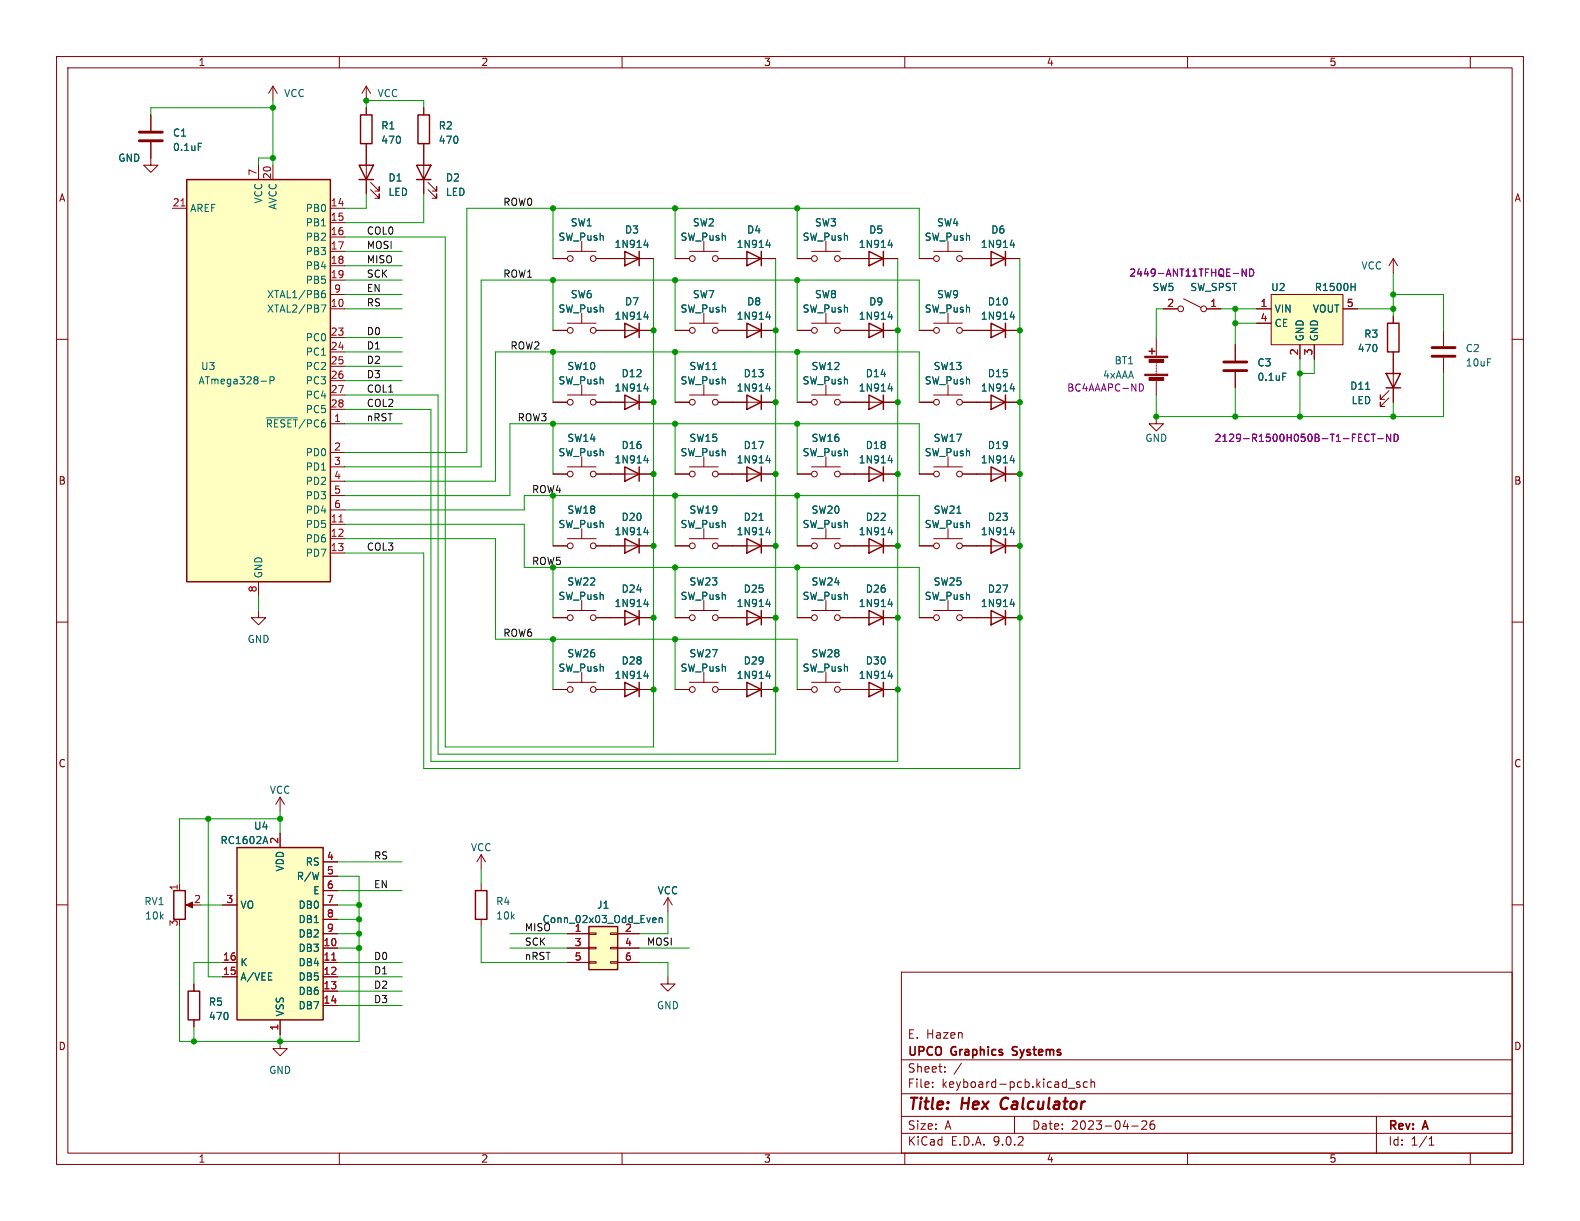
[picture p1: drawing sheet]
<svg xmlns="http://www.w3.org/2000/svg" width="279mm" height="216mm" viewBox="0 0 279 216" stroke-linecap="round" stroke-linejoin="round" font-family="sans-serif">
<g fill="none" stroke="#840000" stroke-width=".18">
<path d="M10 10h259.4v195.9h-259.4zM12 12h255.4v191.9h-255.4zM60 10v2M110 10v2M160 10v2M210 10v2M260 10v2M10 60h2M218.4 61v2.8M218.4 65.8v2.8M245.6 70.4l-1.5 1.5v-.8v.8h.8M245.6 69.1l-1.5 1.5v-.7v.7h.8"/>
<path d="M246.4 63.5v7.6M267.4 60h2M129.5 83.8h7.7M129.5 96.5h7.7M141 83.8h2.5M141 96.5h2.5M143.5 82.6h5.1M143.5 95.3h5.1M146 80.8v1.8M146 93.5v1.8M148.6 83.8h10.1M148.6 96.5h10.1"/>
<path d="M162.6 83.8h2.5M162.6 96.5h2.5M165.1 82.6h5.1M165.1 95.3h5.1M167.6 80.8v1.8M167.6 93.5v1.8M170.2 83.8h10.1M170.2 96.5h10.1M10 110h2M97.8 109.2h2.5M100.3 108h5.1M102.9 106.2v1.8"/>
<path d="M102.9 118.9v1.8M105.4 109.2h10.2M129.5 109.2h7.7M141 109.2h2.5M143.5 108h5.1M146 106.2v1.8M148.6 109.2h10.1M162.6 109.2h2.5M165.1 108h5.1M167.6 106.2v1.8M170.2 109.2h10.1M267.4 110h2"/>
<path d="M97.8 121.9h2.5M100.3 120.7h5.1M105.4 121.9h2.5M49.5 141l-.7 1.2M49.5 141l.8 1.2M49.5 141v2.5M10 160h2M159.4 171.9h108v32h-108zM267.4 160h2M159.4 197.4h108M159.4 193.4h108M159.4 187.4h108"/>
<path d="M164.9 192.1v.2M164.9 191.4v.1M167.1 189.4v.2M167.1 188.7v.1M170 188l-1.3 1.9M179.4 197.4v3M188.9 192.4h1.2M190.9 191.4l-.3-.1-.2 .2v.2l.5 .2v.3h-.5M192.3 191.4l-.4-.1-.3 .3v.4l.1 .2h.6M192.9 191.4l.2-.1 .4 .1 .1 .9M192.9 190.8v1.5M200.1 199.1h1.2"/>
<path d="M201.9 198.3l.6-.1 .2 .1 .1 .3-.9 1.1h.9M204.1 198.2a.59 .59 0 0 0-.7 .6v.6l.1 .2 .4 .1 .2-.2 .1-.5-.1-.2h-.5l-.2 .2M243.4 197.4v6.5M60 203.9v2M110 203.9v2M159.4 200.4h108M160 203.9v2M210 203.9v2M252.7 202.5h.9M252.7 201.4l.4-.4v1.5M260 203.9v2"/>
<circle cx="144" cy="83.8" r=".51"/>
<circle cx="144" cy="96.5" r=".51"/>
<circle cx="148.1" cy="83.8" r=".51"/>
<circle cx="148.1" cy="96.5" r=".51"/>
<circle cx="165.6" cy="83.8" r=".51"/>
<circle cx="165.6" cy="96.5" r=".51"/>
<circle cx="169.7" cy="83.8" r=".51"/>
<circle cx="169.7" cy="96.5" r=".51"/>
<circle cx="100.8" cy="109.2" r=".51"/>
<circle cx="104.9" cy="109.2" r=".51"/>
<circle cx="144" cy="109.2" r=".51"/>
<circle cx="148.1" cy="109.2" r=".51"/>
<circle cx="165.6" cy="109.2" r=".51"/>
<circle cx="169.7" cy="109.2" r=".51"/>
<circle cx="100.8" cy="121.9" r=".51"/>
<circle cx="104.9" cy="121.9" r=".51"/>
</g>
<path d="M177.2 194.4a1.27 1.27 0 0 0 0 1.6" fill="none" stroke="#840000" stroke-width=".4"/>
<path d="M179 186.5l.2 .1M179.1 185.2v.4" fill="none" stroke="#840000" stroke-width=".3"/>
<g fill="none" stroke="#840000" stroke-width=".25">
<path d="M245.1 66h2.5l-1.2 2.6zM245.1 68.6h2.5M132.1 95.3l2.5 1.2-2.5 1.3zM132.1 82.6l2.5 1.2-2.5 1.3zM134.6 82.6v2.5M134.6 95.3v2.5M153.7 95.3l2.5 1.2-2.5 1.3zM153.7 82.6l2.5 1.2-2.5 1.3zM156.2 82.6v2.5M156.2 95.3v2.5M175.3 82.6l2.5 1.2-2.5 1.3zM175.3 95.3l2.5 1.2-2.5 1.3z"/>
<path d="M177.8 82.6v2.5M177.8 95.3v2.5M110.5 108l2.5 1.2-2.5 1.3zM113 108v2.5M132.1 108l2.5 1.2-2.5 1.3zM134.6 108v2.5M153.7 108l2.5 1.2-2.5 1.3zM156.2 108v2.5M175.3 108l2.5 1.2-2.5 1.3zM177.8 108v2.5"/>
</g>
<g fill="none" stroke="#006464" stroke-width=".18">
<path d="M226.8 66h.6M241.5 68.8h.7M134.2 92h.8M135.5 94.1h.8M135.5 81.4h.8M136.1 81v.9M136.1 93.7v.9M157.1 94.1h.7M157.1 81.4h.7M157.7 81v.9M157.7 93.7v.9M178.6 94.1h.8"/>
<path d="M178.6 81.4h.8M179.3 81v.9M179.3 93.7v.9M113.9 106.8h.8M114.5 106.4v.9M135.5 106.8h.8M136.1 106.4v.9M157.1 106.8h.7M157.7 106.4v.9M178.6 106.8h.8M179.3 106.4v.9"/>
</g>
<path d="M216.4 64h4.1M216.4 65.5h4.1" fill="none" stroke="#840000" stroke-width=".51"/>
<path d="M224.8 52.1h12.7v8.9h-12.7z" fill="#ffffc2"/>
<g fill="none" stroke="#840000" stroke-width=".18">
<path d="M64.8 19.1v1.2M64.8 25.4v1.3M97.8 58.4h2.5M97.8 45.7h2.5M100.3 57.2h5.1M100.3 44.5h5.1M102.9 42.7v1.8M102.9 55.4v1.8M105.4 58.4h10.2M105.4 45.7h10.2M222.2 54.6h2.6M222.2 57.2h2.6"/>
<path d="M224.8 52.1h12.7v8.9h-12.7zM237.5 54.6h2.5M246.4 45.7v2.6M246.4 55.9v1.3M246.4 45.7l.7 1.3M246.4 45.7l-.8 1.3M255.3 58.4v2.8M97.8 71.1h2.5M100.3 69.9h5.1M102.9 68.1v1.8M105.4 71.1h10.2M141 71.1h2.5"/>
<path d="M143.5 69.9h5.1M146 68.1v1.8M148.6 71.1h2.5M229.9 61v2.5M232.4 61v2.5M246.4 62.2v1.3M255.3 63.2v2.8M97.8 96.5h2.5M97.8 83.8h2.5M100.3 95.3h5.1M100.3 82.6h5.1M102.9 80.8v1.8"/>
<path d="M102.9 93.5v1.8M105.4 96.5h10.2M105.4 83.8h10.2M119.4 109.2h2.5M121.9 108h5.1M124.5 106.2v1.8M124.5 118.9v1.8M127 109.2h2.5M146 118.9v1.8M119.4 121.9h2.5M121.9 120.7h5.1M127 121.9h10.2"/>
<path d="M141 121.9h2.5M143.5 120.7h5.1M148.6 121.9h10.1M31.7 156.2v1.3M33.3 160h1"/>
<circle cx="100.8" cy="45.7" r=".51"/>
<circle cx="100.8" cy="58.4" r=".51"/>
<circle cx="104.9" cy="58.4" r=".51"/>
<circle cx="104.9" cy="45.7" r=".51"/>
<circle cx="100.8" cy="71.1" r=".51"/>
<circle cx="104.9" cy="71.1" r=".51"/>
<circle cx="144" cy="71.1" r=".51"/>
<circle cx="148.1" cy="71.1" r=".51"/>
<circle cx="100.8" cy="96.5" r=".51"/>
<circle cx="100.8" cy="83.8" r=".51"/>
<circle cx="104.9" cy="83.8" r=".51"/>
<circle cx="104.9" cy="96.5" r=".51"/>
<circle cx="122.4" cy="109.2" r=".51"/>
<circle cx="126.5" cy="109.2" r=".51"/>
<circle cx="122.4" cy="121.9" r=".51"/>
<circle cx="126.5" cy="121.9" r=".51"/>
<circle cx="144" cy="121.9" r=".51"/>
<circle cx="148.1" cy="121.9" r=".51"/>
</g>
<g fill="none" stroke="#006464" stroke-width=".18">
<path d="M113.9 56h.8M113.9 43.3h.8M114.5 42.9v.9M114.5 55.6v.9M238.9 50.7h.7M239.6 50.1v1.3M113.9 68.7h.8M114.5 68.3v.9M113.9 94.1h.8M113.9 81.4h.8M114.5 81v.9M114.5 93.7v.9"/>
<path d="M135.5 119.5h.8M136.1 119.1v.9M157.1 119.5h.7M157.7 119.1v.9"/>
</g>
<path d="M241.3 77.5l.3 .5h.3l.2-.1M242.1 76.9l-.2-.1h-.3l-.3 .5M242.5 76.8h.7M242.8 76.8v1.2M243.6 77.6h1M245.9 76.8v1.2l-.7-1.2v1.2M246.5 76.8a.64 .64 0 0 1 .8 .6 .64 .64 0 0 1-.8 .6z" fill="none" stroke="#840084" stroke-width=".18"/>
<g fill="none" stroke="#840000" stroke-width=".25">
<path d="M63.8 20.3h2v5.1h-2zM110.5 57.2l2.5 1.2-2.5 1.3zM110.5 44.5l2.5 1.2-2.5 1.3zM113 44.5v2.5M113 57.2v2.5M245.4 57.2h2v5h-2zM110.5 69.9l2.5 1.2-2.5 1.3zM113 69.9v2.5M110.5 95.3l2.5 1.2-2.5 1.3zM110.5 82.6l2.5 1.2-2.5 1.3zM113 82.6v2.5M113 95.3v2.5"/>
<path d="M132.1 120.7l2.5 1.2-2.5 1.3zM134.6 120.7v2.5M153.7 120.7l2.5 1.2-2.5 1.3zM156.2 120.7v2.5M30.7 157.5h2.1v5.1h-2.1z"/>
</g>
<path d="M253.2 61.5h4.1M253.2 63h4.1" fill="none" stroke="#840000" stroke-width=".51"/>
<path d="M32.9 160l1.1-.5v1z" fill="#840000" stroke="#840000" stroke-width=".18"/>
<path d="M41.9 149.9h15.2v30.4h-15.2z" fill="#ffffc2"/>
<path d="M63.5 29.2h2.5l-1.2 2.6zM63.5 31.8h2.5M73.7 29.2h2.5l-1.3 2.6zM73.7 31.8h2.5M73.9 20.3h2v5.1h-2zM41.9 149.9h15.2v30.4h-15.2zM33.3 175.3h2v5h-2z" fill="none" stroke="#840000" stroke-width=".25"/>
<g fill="none" stroke="#840000" stroke-width=".18">
<path d="M48.3 15.2l-.8 1.3M48.3 15.2l.7 1.3M48.3 15.2v2.6M64.8 15.2v2.6M64.8 15.2l-.8 1.3M64.8 15.2l.7 1.3M74.9 19.1v1.2M26.7 25.1v4.1h1.2l-1.2 1.3-1.3-1.3h1.3M26.7 20.3v2.8M64.8 26.7v7.6M65.5 33.5l1.6 1.6v-.8v.8h-.8M65.5 32.3l1.6 1.5v-.8v.8h-.8"/>
<path d="M74.9 25.4v8.9M75.7 33.5l1.5 1.6v-.8v.8h-.7M75.7 32.3l1.5 1.5v-.8v.8h-.7M49.5 147.3v2.6M57.1 152.4h2.6M57.1 154.9h2.6M57.1 157.5h2.6M118.1 158.8l-.8 1.2M118.1 158.8l.8 1.2M118.1 158.8v2.5M34.3 174v1.3M39.4 160h2.5"/>
<path d="M39.4 170.2h2.5M39.4 172.7h2.5M57.1 160h2.6M57.1 162.6h2.6M57.1 165.1h2.6M57.1 167.6h2.6M57.1 170.2h2.6M57.1 172.7h2.6M57.1 175.3h2.6M57.1 177.8h2.6M34.3 180.3v1.3M49.5 184.2v1.2h1.3l-1.3 1.3-1.2-1.3h1.2"/>
<path d="M49.5 180.3v2.6"/>
</g>
<path d="M58.7 169.8h.7" fill="none" stroke="#a90000" stroke-width=".18"/>
<path d="M35.1 25.3h.6M46.6 148.8h.6M46.9 147.9l.4 1.3" fill="none" stroke="#006464" stroke-width=".18"/>
<path d="M24.6 23.4h4.1M24.6 24.9h4.1" fill="none" stroke="#840000" stroke-width=".51"/>
<path d="M33 31.8h25.4v71.1h-25.4z" fill="#ffffc2"/>
<path d="M33 31.8h25.4v71.1h-25.4zM84.1 157.5h2v5.1h-2z" fill="none" stroke="#840000" stroke-width=".25"/>
<g fill="none" stroke="#840000" stroke-width=".18">
<path d="M30.5 36.8h2.5M45.7 29.2v2.6M48.3 29.2v2.6M58.4 36.8h2.6M58.4 39.4h2.6M58.4 41.9h2.6M58.4 44.5h2.6M58.4 47h2.6M58.4 49.5h2.6M58.4 52.1h2.6M58.4 54.6h2.6M58.4 59.7h2.6"/>
<path d="M58.4 62.2h2.6M58.4 64.8h2.6M58.4 67.3h2.6M58.4 69.9h2.6M58.4 72.4h2.6M58.4 74.9h2.6M58.4 80h2.6M58.4 82.6h2.6M58.4 85.1h2.6M58.4 87.6h2.6M58.4 90.2h2.6M58.4 92.7h2.6"/>
<path d="M58.4 95.3h2.6M58.4 97.8h2.6M45.7 108v1.2h1.3l-1.3 1.3-1.3-1.3h1.3M45.7 102.9v2.5M85.1 156.2v1.3M85.1 162.6v1.2M118.1 172.7v1.3h1.3l-1.3 1.3-1.3-1.3h1.3"/>
</g>
<path d="M32 36.4h.7M59.9 92.3h.8" fill="none" stroke="#a90000" stroke-width=".18"/>
<path d="M56.8 53.9h.8l-.5 1.3M56.9 52l.4-.1 .3 .2-.2 .5h-.3l-.2-.1M57.4 51.4h-.3l-.2 .3M46.2 67.4h.9M47.1 73.9h5.5M47.7 67.3l.7-.1 .1-.2-.1-.3-.7-.1v1.3" fill="none" stroke="#006464" stroke-width=".18"/>
<path d="M104.1 163.8h5.1v7.7h-5.1z" fill="#ffffc2"/>
<g fill="none" stroke="#840000" stroke-width=".25">
<path d="M132.1 44.5l2.5 1.2-2.5 1.3zM132.1 57.2l2.5 1.2-2.5 1.3zM134.6 44.5v2.5M134.6 57.2v2.5M153.7 57.2l2.5 1.2-2.5 1.3zM153.7 44.5l2.5 1.2-2.5 1.3zM156.2 44.5v2.5M156.2 57.2v2.5M175.3 44.5l2.5 1.2-2.5 1.3zM175.3 57.2l2.5 1.2-2.5 1.3zM177.8 44.5v2.5M177.8 57.2v2.5"/>
<path d="M132.1 69.9l2.5 1.2-2.5 1.3zM134.6 69.9v2.5M153.7 69.9l2.5 1.2-2.5 1.3zM156.2 69.9v2.5M175.3 69.9l2.5 1.2-2.5 1.3zM177.8 69.9v2.5M203.2 62.1h1M203.7 61.6v1M110.5 120.7l2.5 1.2-2.5 1.3zM113 120.7v2.5M104.1 163.8h5.1v7.7h-5.1z"/>
</g>
<g fill="none" stroke="#840000" stroke-width=".18">
<path d="M64.8 19.1v1.2M74.9 19.1v1.2M26.7 20.3v2.8M26.7 25.1v2.8M64.8 25.4v3.8M64.8 31.8v2.5M74.9 25.4v3.8M74.9 31.8v2.5M97.8 45.7h2.5M97.8 58.4h2.5M105.4 45.7h5.1M105.4 58.4h5.1"/>
<path d="M113 45.7h2.6M113 58.4h2.6M119.4 45.7h2.5M119.4 58.4h2.5M121.9 44.5h5.1M121.9 57.2h5.1M124.5 42.7v1.8M124.5 55.4v1.8M127 45.7h10.2M127 58.4h10.2M141 45.7h2.5M141 58.4h2.5"/>
<path d="M143.5 44.5h5.1M143.5 57.2h5.1M146 42.7v1.8M146 55.4v1.8M148.6 45.7h10.1M148.6 58.4h10.1M162.6 45.7h2.5M162.6 58.4h2.5M165.1 44.5h5.1M165.1 57.2h5.1M167.6 42.7v1.8M167.6 55.4v1.8"/>
<path d="M170.2 45.7h10.1M170.2 58.4h10.1M204.5 59.7v3.3M205.7 54.6h2.6M209.3 52.8l3 1.6M213.4 54.6h2.5M222.2 54.6h2.6M222.2 57.2h2.6M237.5 54.6h2.5M246.4 55.9v1.3M97.8 71.1h2.5M105.4 71.1h5.1"/>
<path d="M113 71.1h2.6M119.4 71.1h2.5M121.9 69.9h5.1M124.5 68.1v1.8M127 71.1h10.2M141 71.1h2.5M148.6 71.1h10.1M162.6 71.1h2.5M165.1 69.9h5.1M167.6 68.1v1.8M170.2 71.1h10.1M204.5 73.7v1.2h-1.3l1.3 1.3 1.2-1.3h-1.2"/>
<path d="M204.5 64v.3M204.5 64.5v.3M204.5 65v.3M204.5 65.5v.3M204.5 66v.3M204.5 67.3v2.6M218.4 61v2.8M218.4 65.8v2.8M229.9 61v2.5M232.4 61v2.5M246.4 62.2v3.8M246.4 68.6v2.5"/>
<path d="M97.8 83.8h2.5M97.8 96.5h2.5M105.4 83.8h5.1M105.4 96.5h5.1M113 83.8h2.6M113 96.5h2.6M119.4 83.8h2.5M119.4 96.5h2.5M121.9 82.6h5.1M121.9 95.3h5.1M124.5 80.8v1.8M124.5 93.5v1.8"/>
<path d="M127 83.8h5.1M127 96.5h5.1M134.6 83.8h2.6M134.6 96.5h2.6M141 83.8h2.5M141 96.5h2.5M148.6 83.8h5.1M148.6 96.5h5.1M156.2 83.8h2.5M156.2 96.5h2.5M162.6 83.8h2.5M162.6 96.5h2.5"/>
<path d="M170.2 83.8h5.1M170.2 96.5h5.1M177.8 83.8h2.5M177.8 96.5h2.5M97.8 109.2h2.5M105.4 109.2h5.1M113 109.2h2.6M119.4 109.2h2.5M127 109.2h5.1M134.6 109.2h2.6M141 109.2h2.5M148.6 109.2h5.1"/>
<path d="M156.2 109.2h2.5M162.6 109.2h2.5M170.2 109.2h5.1M177.8 109.2h2.5M97.8 121.9h2.5M105.4 121.9h10.2M119.4 121.9h2.5M127 121.9h5.1M134.6 121.9h2.6M141 121.9h2.5M148.6 121.9h5.1M156.2 121.9h2.5"/>
<path d="M49.5 147.3v2.6M57.1 152.4h2.6M57.1 154.9h2.6M57.1 157.5h2.6M85.1 151.1l-.8 1.3M85.1 151.1l.8 1.3M85.1 151.1v2.6M34.3 174v1.3M39.4 170.2h2.5M39.4 160h2.5M39.4 172.7h2.5M57.1 165.1h2.6"/>
<path d="M57.1 167.6h2.6M57.1 170.2h2.6M57.1 160h2.6M57.1 162.6h2.6M57.1 172.7h2.6M57.1 175.3h2.6M57.1 177.8h2.6M100.3 165.1h3.8M100.3 167.6h3.8M100.3 170.2h3.8M104.1 165h1.3v.2h-1.3zM104.1 167.5h1.3v.3h-1.3z"/>
<path d="M104.1 170.1h1.3v.2h-1.3zM107.9 165h1.3v.2h-1.3zM107.9 167.5h1.3v.3h-1.3zM107.9 170.1h1.3v.2h-1.3zM109.2 165.1h3.8M109.2 167.6h3.8M109.2 170.2h3.8M34.3 180.3v1.3M49.5 180.3v2.6"/>
<circle cx="122.4" cy="45.7" r=".51"/>
<circle cx="122.4" cy="58.4" r=".51"/>
<circle cx="126.5" cy="45.7" r=".51"/>
<circle cx="126.5" cy="58.4" r=".51"/>
<circle cx="144" cy="45.7" r=".51"/>
<circle cx="144" cy="58.4" r=".51"/>
<circle cx="148.1" cy="45.7" r=".51"/>
<circle cx="148.1" cy="58.4" r=".51"/>
<circle cx="165.6" cy="58.4" r=".51"/>
<circle cx="165.6" cy="45.7" r=".51"/>
<circle cx="169.7" cy="45.7" r=".51"/>
<circle cx="169.7" cy="58.4" r=".51"/>
<circle cx="208.8" cy="54.6" r=".51"/>
<circle cx="212.9" cy="54.6" r=".51"/>
<circle cx="122.4" cy="71.1" r=".51"/>
<circle cx="126.5" cy="71.1" r=".51"/>
<circle cx="165.6" cy="71.1" r=".51"/>
<circle cx="169.7" cy="71.1" r=".51"/>
<circle cx="122.4" cy="96.5" r=".51"/>
<circle cx="122.4" cy="83.8" r=".51"/>
<circle cx="126.5" cy="83.8" r=".51"/>
<circle cx="126.5" cy="96.5" r=".51"/>
</g>
<g fill="none" stroke="#006464" stroke-width=".18">
<path d="M35.1 25.3h.6M113.9 43.3h.8M113.9 56h.8M114.5 42.9v.9M114.5 55.6v.9M135.5 43.3h.8M135.5 56h.8M136.1 42.9v.9M136.1 55.6v.9M157.1 43.3h.7M157.1 56h.7M157.7 42.9v.9"/>
<path d="M157.7 55.6v.9M178.6 43.3h.8M178.6 56h.8M179.3 42.9v.9M179.3 55.6v.9M238.9 50.7h.7M239.6 50.1v1.3M113.9 68.7h.8M114.5 68.3v.9M135.5 68.7h.8M136.1 68.3v.9M157.1 68.7h.7"/>
<path d="M157.7 68.3v.9M178.6 68.7h.8M179.3 68.3v.9M226.8 66h.6M241.5 68.8h.7M113.9 94.1h.8M113.9 81.4h.8M114.5 81v.9M114.5 93.7v.9M134.2 92h.8M135.5 94.1h.8M135.5 81.4h.8"/>
<path d="M136.1 81v.9M136.1 93.7v.9M157.1 94.1h.7M157.1 81.4h.7M157.7 81v.9M157.7 93.7v.9M178.6 94.1h.8M178.6 81.4h.8M179.3 81v.9M179.3 93.7v.9M113.9 119.5h.8M113.9 106.8h.8"/>
<path d="M114.5 106.4v.9M114.5 119.1v.9M135.5 119.5h.8M135.5 106.8h.8M136.1 106.4v.9M136.1 119.1v.9M157.1 119.5h.7M157.1 106.8h.7M157.7 106.4v.9M157.7 119.1v.9M178.6 106.8h.8M179.3 106.4v.9"/>
<path d="M46.6 148.8h.6M46.9 147.9l.4 1.3M115.6 162.3l.4 .1v.2l-.6 .1M116 163.1h-.4M116.6 162.4l.1-.1 .4 .1v.7M116.6 162.3v.8"/>
</g>
<path d="M220.4 47.6v1.2l-.8-1.2v1.2M221 47.6a.64 .64 0 0 1 .7 .6 .64 .64 0 0 1-.7 .6zM201.5 67.9a.64 .64 0 0 1 .7 .6 .64 .64 0 0 1-.7 .7M241.3 77.5l.3 .5h.3l.2-.1M242.1 76.9l-.2-.1h-.3l-.3 .5M242.5 76.8h.7M242.8 76.8v1.2M243.6 77.6h1M245.9 76.8v1.2l-.7-1.2v1.2M246.5 76.8a.64 .64 0 0 1 .8 .6 .64 .64 0 0 1-.8 .6z" fill="none" stroke="#840084" stroke-width=".18"/>
<g fill="#840000" stroke="#840000" stroke-width=".18">
<path d="M202.4 63h4.1v.2h-4.1z"/>
<path d="M202.4 66.2h4.1v.2h-4.1z"/>
<path d="M203.2 63.6h2.6v.5h-2.6z"/>
<path d="M203.2 66.8h2.6v.5h-2.6z"/>
</g>
<g fill="none" stroke="#009600" stroke-width=".18">
<path d="M48.3 17.8v11.4M48.3 19.1h-21.6v1.2M64.8 19.1v-1.3h10.1v1.3M48.3 27.9h-2.6v1.3M64.8 34.3v2.5h-3.8M74.9 34.3v5.1h-13.9M97.8 36.8v8.9M119.4 36.8v8.9M141 36.8v8.9M61 47h10.1M61 54.6h10.1M61 49.5h10.1"/>
<path d="M61 52.1h10.1M61 41.9h17.7v90.2h36.9v-86.4M61 59.7h10.1M61 44.5h10.1M97.8 49.5v8.9M119.4 49.5v8.9M137.2 45.7v87.7h-59.7v-63.5h-16.5M141 49.5v8.9M158.7 45.7v88.9h-82.5v-62.2h-15.2M162.6 45.7v-8.9h-80.1v43.2h-21.5M162.6 58.4v-8.9h-77.5v33.1h-24.1M180.3 45.7v90.2h-105.4v-38.1h-13.9"/>
<path d="M205.7 54.6h-1.2v5.1M215.9 54.6h6.3M218.4 57.2h3.8M218.4 54.6v6.4M240 54.6h6.4M246.4 52.1h8.9v6.3M246.4 48.3v7.6M61 74.9h10.1M61 62.2h10.1M61 67.3h10.1M61 64.8h10.1M97.8 62.2v8.9"/>
<path d="M97.8 74.9v8.9M119.4 62.2v8.9M119.4 74.9v8.9M141 62.2v8.9M141 74.9v8.9M162.6 71.1v-8.9h-75v22.9h-26.6M218.4 68.6v5.1M229.9 63.5v10.2M232.4 63.5v2.5h-2.5M246.4 71.1v2.6M255.3 66v7.7h-50.8v-3.8M61 90.2h31.7v-2.6h69.9v8.9"/>
<path d="M61 92.7h31.7v7.6h69.9v8.9M61 95.3h26.6v17.7h53.4v8.9M97.8 87.6v8.9M119.4 87.6v8.9M141 87.6v8.9M162.6 83.8v-8.9h-72.4v12.7h-29.2M45.7 105.4v2.6M97.8 100.3v8.9M97.8 113v8.9M119.4 100.3v8.9M119.4 113v8.9M141 100.3v8.9"/>
<path d="M36.8 144.8v27.9h2.6M49.5 144.8h-17.8v11.4M49.5 143.5v3.8M59.7 154.9h3.8v29.3h-31.8v-20.4M59.7 157.5h11.4M59.7 152.4h11.4M85.1 153.7v2.5M35.6 160h3.8M39.4 170.2h-5.1v3.8M59.7 167.6h3.8M59.7 175.3h11.4M59.7 170.2h11.4"/>
<path d="M59.7 165.1h3.8M59.7 162.6h3.8M59.7 177.8h11.4M59.7 172.7h11.4M59.7 160h3.8M85.1 163.8v6.4h15.2M90.2 167.6h10.1M90.2 165.1h10.1M113 167.6h8.9M113 170.2h5.1v2.5M118.1 161.3v3.8h-5.1M34.3 181.6v2.6"/>
<path d="M49.5 182.9v1.3"/>
</g>
<path d="M58.7 169.8h.7" fill="none" stroke="#a90000" stroke-width=".18"/>
<g fill="#009600" stroke="#009600" stroke-width=".18">
<circle cx="158.7" cy="83.8" r=".46"/>
<circle cx="180.3" cy="71.1" r=".46"/>
<circle cx="180.3" cy="83.8" r=".46"/>
<circle cx="204.5" cy="73.7" r=".46"/>
<circle cx="180.3" cy="58.4" r=".46"/>
<circle cx="218.4" cy="54.6" r=".46"/>
<circle cx="158.7" cy="71.1" r=".46"/>
<circle cx="158.7" cy="58.4" r=".46"/>
<circle cx="141" cy="36.8" r=".46"/>
<circle cx="137.2" cy="58.4" r=".46"/>
<circle cx="141" cy="49.5" r=".46"/>
<circle cx="137.2" cy="83.8" r=".46"/>
<circle cx="141" cy="74.9" r=".46"/>
<circle cx="141" cy="62.2" r=".46"/>
<circle cx="137.2" cy="71.1" r=".46"/>
<circle cx="158.7" cy="121.9" r=".46"/>
<circle cx="180.3" cy="109.2" r=".46"/>
<circle cx="158.7" cy="109.2" r=".46"/>
<circle cx="141" cy="100.3" r=".46"/>
<circle cx="137.2" cy="109.2" r=".46"/>
<circle cx="137.2" cy="121.9" r=".46"/>
<circle cx="246.4" cy="54.6" r=".46"/>
<circle cx="218.4" cy="73.7" r=".46"/>
<circle cx="218.4" cy="57.2" r=".46"/>
<circle cx="229.9" cy="66" r=".46"/>
<circle cx="246.4" cy="73.7" r=".46"/>
<circle cx="246.4" cy="52.1" r=".46"/>
<circle cx="229.9" cy="73.7" r=".46"/>
<circle cx="180.3" cy="96.5" r=".46"/>
<circle cx="158.7" cy="96.5" r=".46"/>
<circle cx="141" cy="87.6" r=".46"/>
<circle cx="137.2" cy="96.5" r=".46"/>
<circle cx="115.6" cy="96.5" r=".46"/>
<circle cx="119.4" cy="100.3" r=".46"/>
<circle cx="97.8" cy="100.3" r=".46"/>
<circle cx="97.8" cy="113" r=".46"/>
<circle cx="115.6" cy="109.2" r=".46"/>
<circle cx="115.6" cy="121.9" r=".46"/>
<circle cx="119.4" cy="113" r=".46"/>
<circle cx="63.5" cy="162.6" r=".46"/>
<circle cx="63.5" cy="165.1" r=".46"/>
<circle cx="63.5" cy="160" r=".46"/>
<circle cx="49.5" cy="144.8" r=".46"/>
<circle cx="97.8" cy="74.9" r=".46"/>
<circle cx="97.8" cy="49.5" r=".46"/>
<circle cx="97.8" cy="87.6" r=".46"/>
<circle cx="97.8" cy="62.2" r=".46"/>
<circle cx="48.3" cy="19.1" r=".46"/>
<circle cx="48.3" cy="27.9" r=".46"/>
<circle cx="64.8" cy="17.8" r=".46"/>
<circle cx="97.8" cy="36.8" r=".46"/>
<circle cx="49.5" cy="184.2" r=".46"/>
<circle cx="36.8" cy="144.8" r=".46"/>
<circle cx="34.3" cy="184.2" r=".46"/>
<circle cx="63.5" cy="167.6" r=".46"/>
<circle cx="115.6" cy="71.1" r=".46"/>
<circle cx="115.6" cy="58.4" r=".46"/>
<circle cx="119.4" cy="62.2" r=".46"/>
<circle cx="119.4" cy="36.8" r=".46"/>
<circle cx="119.4" cy="74.9" r=".46"/>
<circle cx="115.6" cy="83.8" r=".46"/>
<circle cx="119.4" cy="49.5" r=".46"/>
<circle cx="119.4" cy="87.6" r=".46"/>
</g>
<g font-size="2.8" fill="#840000">
<text x="160.4" y="196.8">Title:</text>
<text x="170.1" y="196.8">Hex</text>
<text x="177.8" y="196.8">Calculator</text>
</g>
<g font-size="2.1" fill="#840000">
<text x="160.4" y="183.9">E. Hazen</text>
<text x="160.4" y="189.9">Sheet:</text>
<text x="160.4" y="187.1">UPCO</text>
<text x="168.3" y="187.1">Graphics</text>
<text x="179.7" y="187.1">Systems</text>
<text x="160.4" y="192.6">File:</text>
<text x="166.5" y="192.6">keyboard-pcb.kicad_sch</text>
<text x="160.4" y="202.8">KiCad</text>
<text x="160.4" y="200">Size:</text>
<text x="167.1" y="200">A</text>
<text x="168.1" y="202.8">E.D.A.</text>
<text x="175.7" y="202.8">9.0.2</text>
<text x="182.4" y="200">Date:</text>
<text x="189.4" y="200">2023-04-26</text>
<text x="245.4" y="200.2">Rev:</text>
<text x="245.4" y="202.8">Id:</text>
<text x="249.5" y="202.8">1/1</text>
<text x="251.8" y="200.2">A</text>
</g>
<g font-size="1.8" fill="#840000">
<text x="35" y="11.9">1</text>
<text x="85" y="11.9">2</text>
<text x="135" y="11.9">3</text>
<text x="185" y="11.9">4</text>
<text x="235" y="11.9">5</text>
<text x="10.3" y="35.9">A</text>
<text x="267.7" y="35.9">A</text>
<text x="10.3" y="85.9">B</text>
<text x="267.7" y="85.9">B</text>
<text x="10.3" y="135.9">C</text>
<text x="267.7" y="135.9">C</text>
<text x="10.3" y="185.9">D</text>
<text x="267.7" y="185.9">D</text>
<text x="35" y="205.8">1</text>
<text x="85" y="205.8">2</text>
<text x="135" y="205.8">3</text>
<text x="185" y="205.8">4</text>
<text x="235" y="205.8">5</text>
</g>
<g font-size="1.8" fill="#006464">
<text x="50.2" y="17.4">VCC</text>
<text x="66.7" y="17.4">VCC</text>
<text x="67.3" y="23.1">R1</text>
<text x="77.5" y="23.1">R2</text>
<text x="20.8" y="28.8">GND</text>
<text x="30.5" y="24.4">C1</text>
<text x="30.5" y="26.9">0.1uF</text>
<text x="67.3" y="25.6">470</text>
<text x="77.5" y="25.6">470</text>
<text x="68.6" y="32.3">D1</text>
<text x="68.6" y="34.8">LED</text>
<text x="78.7" y="32.3">D2</text>
<text x="78.7" y="34.8">LED</text>
<text x="33.5" y="37.7">AREF</text>
<text x="46.6" y="36.1" transform="rotate(-90 46.6 36.1)">VCC</text>
<text x="49.1" y="37.2" transform="rotate(-90 49.1 37.2)">AVCC</text>
<text x="54" y="37.7">PB0</text>
<text x="54" y="40.2">PB1</text>
<text x="100.8" y="40.2">SW1</text>
<text x="110.4" y="41.5">D3</text>
<text x="122.4" y="40.2">SW2</text>
<text x="132" y="41.5">D4</text>
<text x="144" y="40.2">SW3</text>
<text x="153.6" y="41.5">D5</text>
<text x="165.6" y="40.2">SW4</text>
<text x="175.2" y="41.5">D6</text>
<text x="54" y="42.8">PB2</text>
<text x="54" y="45.3">PB3</text>
<text x="54" y="47.9">PB4</text>
<text x="98.7" y="42.8">SW_Push</text>
<text x="108.6" y="44">1N914</text>
<text x="120.2" y="42.8">SW_Push</text>
<text x="130.2" y="44">1N914</text>
<text x="141.8" y="42.8">SW_Push</text>
<text x="151.8" y="44">1N914</text>
<text x="163.4" y="42.8">SW_Push</text>
<text x="173.3" y="44">1N914</text>
<text x="240.7" y="47.9">VCC</text>
<text x="47.1" y="52.9">XTAL1/PB6</text>
<text x="54" y="50.4">PB5</text>
<text x="100.8" y="52.9">SW6</text>
<text x="122.4" y="52.9">SW7</text>
<text x="144" y="52.9">SW8</text>
<text x="165.6" y="52.9">SW9</text>
<text x="203.7" y="51.7">SW5</text>
<text x="210.4" y="51.7">SW_SPST</text>
<text x="224.7" y="51.7">U2</text>
<text x="232.4" y="51.7">R1500H</text>
<text x="47.1" y="55.5">XTAL2/PB7</text>
<text x="98.7" y="55.5">SW_Push</text>
<text x="108.6" y="56.7">1N914</text>
<text x="110.4" y="54.2">D7</text>
<text x="120.2" y="55.5">SW_Push</text>
<text x="130.2" y="56.7">1N914</text>
<text x="132" y="54.2">D8</text>
<text x="141.8" y="55.5">SW_Push</text>
<text x="151.8" y="56.7">1N914</text>
<text x="153.6" y="54.2">D9</text>
<text x="163.4" y="55.5">SW_Push</text>
<text x="173.3" y="56.7">1N914</text>
<text x="174.6" y="54.2">D10</text>
<text x="225.3" y="55.5">VIN</text>
<text x="225.3" y="58">CE</text>
<text x="232.1" y="55.5">VOUT</text>
<text x="241.1" y="59.9">R3</text>
<text x="35.5" y="65.6">U3</text>
<text x="54" y="60.6">PC0</text>
<text x="54" y="63.1">PC1</text>
<text x="54" y="65.6">PC2</text>
<text x="100.2" y="65.6">SW10</text>
<text x="121.8" y="65.6">SW11</text>
<text x="143.4" y="65.6">SW12</text>
<text x="165" y="65.6">SW13</text>
<text x="197" y="64.6">BT1</text>
<text x="222.3" y="65">C3</text>
<text x="230.7" y="60.5" transform="rotate(-90 230.7 60.5)">GND</text>
<text x="233.3" y="60.5" transform="rotate(-90 233.3 60.5)">GND</text>
<text x="240" y="62.5">470</text>
<text x="259.1" y="62.5">C2</text>
<text x="259.1" y="65">10uF</text>
<text x="35" y="68.2">ATmega328-P</text>
<text x="54" y="68.2">PC3</text>
<text x="54" y="70.7">PC4</text>
<text x="98.7" y="68.2">SW_Push</text>
<text x="108.6" y="69.4">1N914</text>
<text x="109.8" y="66.9">D12</text>
<text x="120.2" y="68.2">SW_Push</text>
<text x="130.2" y="69.4">1N914</text>
<text x="131.4" y="66.9">D13</text>
<text x="141.8" y="68.2">SW_Push</text>
<text x="151.8" y="69.4">1N914</text>
<text x="153" y="66.9">D14</text>
<text x="163.4" y="68.2">SW_Push</text>
<text x="173.3" y="69.4">1N914</text>
<text x="174.6" y="66.9">D15</text>
<text x="194.9" y="67.2">4xAAA</text>
<text x="222.3" y="67.5">0.1uF</text>
<text x="238.7" y="69.1">D11</text>
<text x="238.9" y="71.7">LED</text>
<text x="46.9" y="75.8">~{RESET}/PC6</text>
<text x="54" y="73.3">PC5</text>
<text x="54" y="80.9">PD0</text>
<text x="54" y="83.4">PD1</text>
<text x="98.7" y="80.9">SW_Push</text>
<text x="100.2" y="78.3">SW14</text>
<text x="108.6" y="82.1">1N914</text>
<text x="109.8" y="79.6">D16</text>
<text x="120.2" y="80.9">SW_Push</text>
<text x="121.8" y="78.3">SW15</text>
<text x="130.2" y="82.1">1N914</text>
<text x="131.4" y="79.6">D17</text>
<text x="141.8" y="80.9">SW_Push</text>
<text x="143.4" y="78.3">SW16</text>
<text x="151.8" y="82.1">1N914</text>
<text x="153" y="79.6">D18</text>
<text x="163.4" y="80.9">SW_Push</text>
<text x="165" y="78.3">SW17</text>
<text x="173.3" y="82.1">1N914</text>
<text x="174.6" y="79.6">D19</text>
<text x="202.4" y="78.3">GND</text>
<text x="54" y="86">PD2</text>
<text x="54" y="88.5">PD3</text>
<text x="54" y="91">PD4</text>
<text x="54" y="93.6">PD5</text>
<text x="98.7" y="93.6">SW_Push</text>
<text x="100.2" y="91">SW18</text>
<text x="108.6" y="94.8">1N914</text>
<text x="109.8" y="92.3">D20</text>
<text x="120.2" y="93.6">SW_Push</text>
<text x="121.8" y="91">SW19</text>
<text x="130.2" y="94.8">1N914</text>
<text x="131.4" y="92.3">D21</text>
<text x="141.8" y="93.6">SW_Push</text>
<text x="143.4" y="91">SW20</text>
<text x="151.8" y="94.8">1N914</text>
<text x="153" y="92.3">D22</text>
<text x="163.4" y="93.6">SW_Push</text>
<text x="165" y="91">SW21</text>
<text x="173.3" y="94.8">1N914</text>
<text x="174.6" y="92.3">D23</text>
<text x="54" y="96.1">PD6</text>
<text x="54" y="98.7">PD7</text>
<text x="46.6" y="102.4" transform="rotate(-90 46.6 102.4)">GND</text>
<text x="98.7" y="106.3">SW_Push</text>
<text x="100.2" y="103.7">SW22</text>
<text x="108.6" y="107.5">1N914</text>
<text x="109.8" y="105">D24</text>
<text x="120.2" y="106.3">SW_Push</text>
<text x="121.8" y="103.7">SW23</text>
<text x="130.2" y="107.5">1N914</text>
<text x="131.4" y="105">D25</text>
<text x="141.8" y="106.3">SW_Push</text>
<text x="143.4" y="103.7">SW24</text>
<text x="151.8" y="107.5">1N914</text>
<text x="153" y="105">D26</text>
<text x="163.4" y="106.3">SW_Push</text>
<text x="165" y="103.7">SW25</text>
<text x="173.3" y="107.5">1N914</text>
<text x="174.6" y="105">D27</text>
<text x="43.7" y="113.9">GND</text>
<text x="98.7" y="119">SW_Push</text>
<text x="100.2" y="116.4">SW26</text>
<text x="109.8" y="117.7">D28</text>
<text x="120.2" y="119">SW_Push</text>
<text x="121.8" y="116.4">SW27</text>
<text x="131.4" y="117.7">D29</text>
<text x="141.8" y="119">SW_Push</text>
<text x="143.4" y="116.4">SW28</text>
<text x="153" y="117.7">D30</text>
<text x="108.6" y="120.2">1N914</text>
<text x="130.2" y="120.2">1N914</text>
<text x="151.8" y="120.2">1N914</text>
<text x="47.6" y="140.6">VCC</text>
<text x="38.9" y="149.5">RC1602A</text>
<text x="44.8" y="146.9">U4</text>
<text x="50.4" y="154.2" transform="rotate(-90 50.4 154.2)">VDD</text>
<text x="52.4" y="155.8">R/W</text>
<text x="54" y="153.3">RS</text>
<text x="83.2" y="150.7">VCC</text>
<text x="25.4" y="160.2">RV1</text>
<text x="42.4" y="160.9">VO</text>
<text x="52.7" y="160.9">DB0</text>
<text x="55.3" y="158.3">E</text>
<text x="87.6" y="160.2">R4</text>
<text x="105.5" y="160.9">J1</text>
<text x="116.2" y="158.3">VCC</text>
<text x="25.5" y="162.8">10k</text>
<text x="52.7" y="163.4">DB1</text>
<text x="52.7" y="166">DB2</text>
<text x="87.6" y="162.8">10k</text>
<text x="92.7" y="164.8">MISO</text>
<text x="95.8" y="163.4">Conn_02x03_Odd_Even</text>
<text x="42.4" y="171">K</text>
<text x="42.4" y="173.6">A/VEE</text>
<text x="52.7" y="168.5">DB3</text>
<text x="52.7" y="171">DB4</text>
<text x="52.7" y="173.6">DB5</text>
<text x="36.8" y="178">R5</text>
<text x="50.4" y="179.8" transform="rotate(-90 50.4 179.8)">VSS</text>
<text x="52.7" y="176.1">DB6</text>
<text x="52.7" y="178.7">DB7</text>
<text x="116.1" y="178.7">GND</text>
<text x="36.8" y="180.6">470</text>
<text x="47.5" y="190.1">GND</text>
</g>
<g font-size="1.8" fill="#a90000">
<text x="45.5" y="31.2" transform="rotate(-90 45.5 31.2)">7</text>
<text x="48" y="31.8" transform="rotate(-90 48 31.8)">20</text>
<text x="30.4" y="36.6">21</text>
<text x="58.4" y="36.6">14</text>
<text x="58.4" y="39.1">15</text>
<text x="58.4" y="41.7">16</text>
<text x="58.4" y="44.2">17</text>
<text x="58.4" y="46.7">18</text>
<text x="58.4" y="49.3">19</text>
<text x="59" y="51.8">9</text>
<text x="58.4" y="54.4">10</text>
<text x="58.4" y="59.4">23</text>
<text x="206.3" y="54.4">2</text>
<text x="213.9" y="54.4">1</text>
<text x="222.8" y="54.4">1</text>
<text x="222.8" y="56.9">4</text>
<text x="238.1" y="54.4">5</text>
<text x="58.4" y="62">24</text>
<text x="58.4" y="64.5">25</text>
<text x="229.6" y="62.9" transform="rotate(-90 229.6 62.9)">2</text>
<text x="232.2" y="62.9" transform="rotate(-90 232.2 62.9)">3</text>
<text x="58.4" y="67.1">26</text>
<text x="58.4" y="69.6">27</text>
<text x="58.4" y="72.1">28</text>
<text x="59" y="74.7">1</text>
<text x="59" y="79.8">2</text>
<text x="59" y="82.3">3</text>
<text x="59" y="84.8">4</text>
<text x="59" y="87.4">5</text>
<text x="59" y="89.9">6</text>
<text x="58.4" y="92.5">11</text>
<text x="58.4" y="95">12</text>
<text x="58.4" y="97.5">13</text>
<text x="45.5" y="104.8" transform="rotate(-90 45.5 104.8)">8</text>
<text x="49.3" y="149.3" transform="rotate(-90 49.3 149.3)">2</text>
<text x="57.7" y="152.1">4</text>
<text x="57.7" y="154.7">5</text>
<text x="31.5" y="157.6" transform="rotate(-90 31.5 157.6)">1</text>
<text x="34.2" y="159.8">2</text>
<text x="39.9" y="159.8">3</text>
<text x="57.7" y="157.2">6</text>
<text x="57.7" y="159.8">7</text>
<text x="31.5" y="163.9" transform="rotate(-90 31.5 163.9)">3</text>
<text x="57.1" y="167.4">10</text>
<text x="57.7" y="162.3">8</text>
<text x="57.7" y="164.8">9</text>
<text x="101.5" y="164.8">1</text>
<text x="101.5" y="167.4">3</text>
<text x="110.4" y="164.8">2</text>
<text x="110.4" y="167.4">4</text>
<text x="39.3" y="169.9">16</text>
<text x="39.3" y="172.5">15</text>
<text x="57.1" y="169.9">11</text>
<text x="57.1" y="172.5">12</text>
<text x="101.5" y="169.9">5</text>
<text x="110.4" y="169.9">6</text>
<text x="57.1" y="175">13</text>
<text x="57.1" y="177.5">14</text>
<text x="49.3" y="182.3" transform="rotate(-90 49.3 182.3)">1</text>
</g>
<g font-size="1.8" fill="#0f0f0f">
<text x="64.8" y="41.6">COL0</text>
<text x="88.9" y="36.5">ROW0</text>
<text x="64.8" y="44.1">MOSI</text>
<text x="64.8" y="46.6">MISO</text>
<text x="64.8" y="49.2">SCK</text>
<text x="64.8" y="51.7">EN</text>
<text x="88.9" y="49.2">ROW1</text>
<text x="64.8" y="59.3">D0</text>
<text x="64.8" y="54.3">RS</text>
<text x="64.8" y="64.4">D2</text>
<text x="64.8" y="61.9">D1</text>
<text x="90.2" y="61.9">ROW2</text>
<text x="64.8" y="69.5">COL1</text>
<text x="64.8" y="67">D3</text>
<text x="64.8" y="74.6">nRST</text>
<text x="64.8" y="72">COL2</text>
<text x="91.4" y="74.6">ROW3</text>
<text x="94" y="87.3">ROW4</text>
<text x="64.8" y="97.4">COL3</text>
<text x="94" y="100">ROW5</text>
<text x="88.9" y="112.7">ROW6</text>
<text x="66" y="152.1">RS</text>
<text x="66" y="157.1">EN</text>
<text x="92.7" y="167.3">SCK</text>
<text x="114.3" y="167.3">MOSI</text>
<text x="66" y="169.8">D0</text>
<text x="66" y="172.4">D1</text>
<text x="92.7" y="169.8">nRST</text>
<text x="66" y="174.9">D2</text>
<text x="66" y="177.5">D3</text>
</g>
<g font-size="1.8" fill="#840084">
<text x="199.6" y="49.1">2449-ANT11TFHQE-ND</text>
<text x="188.6" y="69.4">BC4AAAPC-ND</text>
<text x="214.7" y="78.3">2129-R1500H050B-T1-FECT-ND</text>
</g>
</svg>
